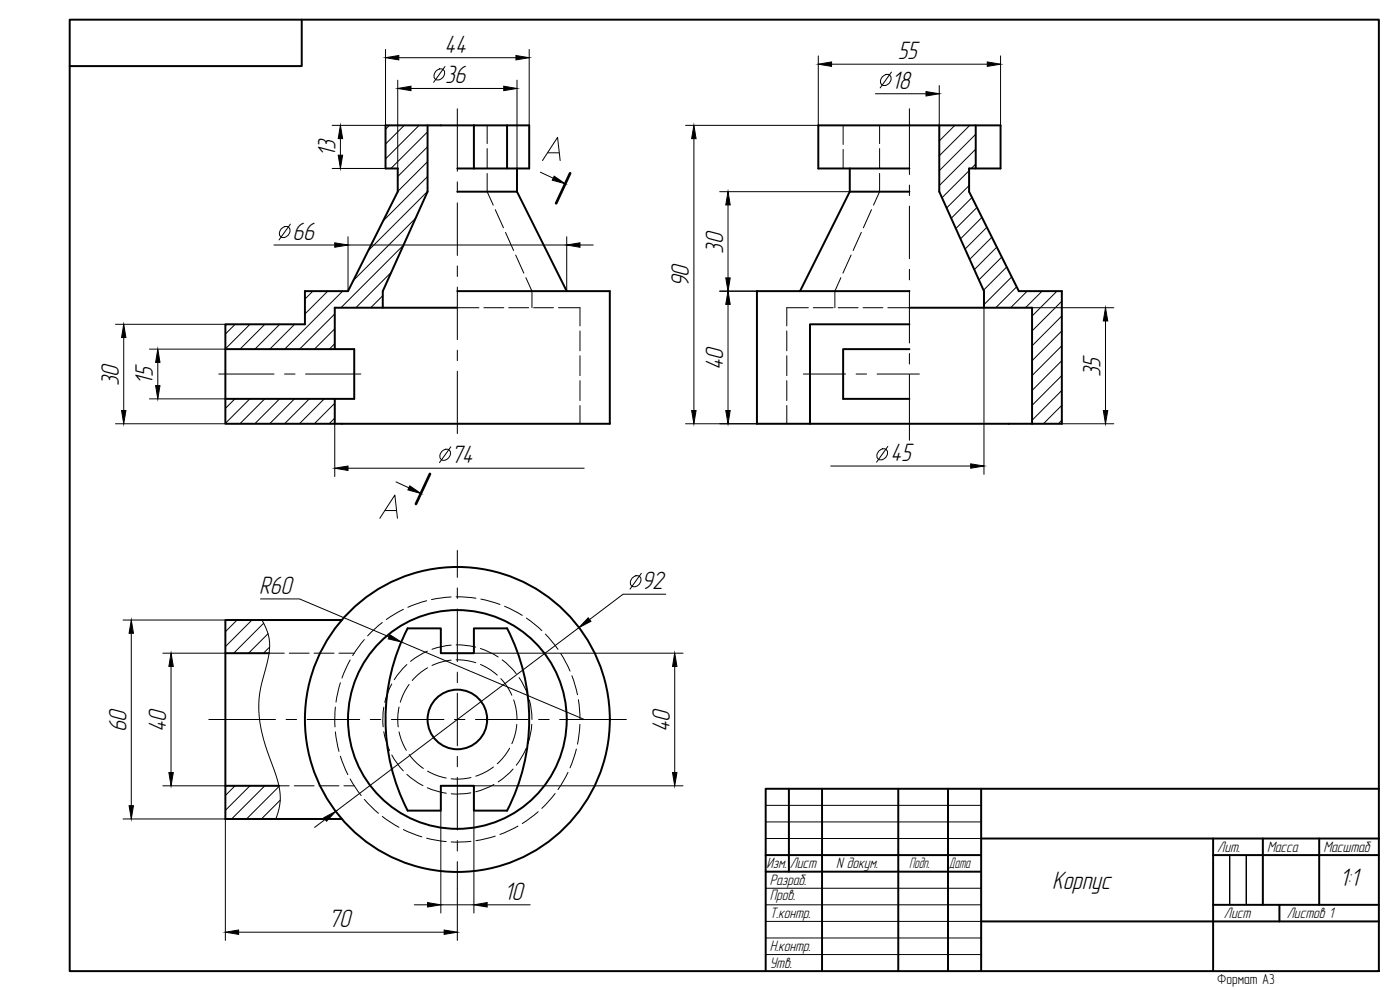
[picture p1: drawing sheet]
<svg xmlns="http://www.w3.org/2000/svg" width="420mm" height="297mm" viewBox="0 0 420 297" stroke-linecap="round" stroke-linejoin="round" font-family="sans-serif">
<!-- layer: 0 -->
<path d="M78.6 186a14.9 14.9 0 0 1 1.6 12.7l-1.5 5.7a33.4 33.4 0 0 0 1.5 21l2.1 5.6a18.8 18.8 0 0 1 1.1 12.9l-.6 1.8M229.8 241.6h64.7M229.8 246.6h64.7M229.8 251.6h64.7M229.8 266.5h64.7M229.8 271.5h64.7M229.8 276.5h64.7M369 271.5v-14.9v14.9M374 271.5v-14.9v14.9M229.8 281.4h64.7M229.8 286.4h64.7" fill="none" stroke="#000" stroke-width=".3"/>
<g fill="none" stroke="#000" stroke-width=".59">
<path d="M20.9 5.9h392.9v285.5h-392.9zM90.6 5.9v13.9h-69.7M128.3 37.6v19.9l-13.4 29.9v4.9M142.2 37.6h-26.5v12.9h3.7v7l-15 29.9h-12.9v9.9h-23.9v29.8h115.4v-39.7h-45.7M142.2 37.6h10v12.9h-10M142.2 37.6v12.9M152.2 37.6h6.6v12.9h-6.6M281.9 37.6v19.9l13.4 29.9v4.9M292.8 37.6v12.9M137.3 57.5h17.9M137.3 50.5h4.9M155.2 57.5l14.9 29.9"/>
<path d="M155.2 50.5v7M255 57.5h17.9M255 57.5l-14.9 29.9M255 50.5v7M272.9 50.5h-27.3v-12.9h54.7v12.9h-9.5v7l15 29.9h12.9v39.7h-75.6v-29.8h29.8M137.3 92.3h-36.8v12.5M272.9 87.4h-45.7v39.7h15.9M272.9 92.3h36.8v34.8M67.6 104.8h38.7v14.9h-38.7M100.5 119.7v7.4M272.9 104.8h-19.9v14.9h19.9M67.6 196h13.2"/>
<path d="M102.6 186h-35v59.7h35M122.4 188.5h9.9v7.5h9.9v-7.5h10a59.7 59.7 0 0 1 0 54.7h-10v-7.4h-9.9v7.4h-9.9a59.6 59.6 0 0 1 0-54.7zM67.6 235.8h16.1M236.8 236.7v24.8M246.7 236.7v54.7M269.6 236.7v54.7M284.5 236.7v54.7M294.5 236.7v54.7M413.8 236.7h-184v54.7M229.8 256.6h64.7M294.5 251.6h119.3M364.1 256.6h49.7"/>
<path d="M364.1 251.6v39.8M379 251.6v19.9M395.9 251.6v19.9M229.8 261.5h64.7M294.5 276.5h119.3M364.1 271.5h49.7M384 271.5v5"/>
<circle cx="137.3" cy="215.9" r="45.8"/>
<circle cx="137.3" cy="215.9" r="32.8"/>
<circle cx="137.3" cy="215.9" r="8.9"/>
</g>
<g fill="none" stroke="#000" stroke-width=".3">
<path d="M116.8 37.6l-1.1 1.2M121.3 37.6l-5.6 5.6M125.8 37.6l-10.1 10.1M128.3 39.6l-11 10.9M282.1 37.6l-.2 .2M286.6 37.6l-4.7 4.7M291 37.6l-9.1 9.2M128.3 44l-8.9 9M128.3 48.5l-8.9 8.9M128.3 53l-13.3 13.3M128.3 57.4l-17.8 17.8M290.8 51.2l-8.1 8.1"/>
<path d="M290.8 55.7l-6.7 6.7M291.7 59.3l-6.2 6.2M292.8 40.3l-10.9 10.9M292.8 44.7l-10.9 11M292.8 49.2l-1.3 1.3M121.1 73.6l-18.8 18.7M124.7 65.5l-18.7 18.7M293.2 62.3l-6.3 6.3M294.7 65.2l-6.4 6.5M296.2 68.2l-6.6 6.5M297.7 71.2l-6.7 6.6M299.2 74.1l-6.8 6.8"/>
<path d="M300.6 77.1l-6.8 6.9M70.6 97.3l-3 2.9M75 97.3l-7.4 7.4M79.5 97.3l-7.5 7.5M84 97.3l-7.5 7.5M88.4 97.3l-7.4 7.5M93.9 87.4l-2.4 2.3M98.4 87.4l-6.9 6.8M100.5 94.2l-10.6 10.6M100.5 98.7l-6.1 6.1M102.8 87.4l-17.4 17.4M114.9 88.7l-3.6 3.6"/>
<path d="M117.4 81.7l-10.6 10.6M302.1 80.1l-6.9 7M303.6 83.1l-8.3 8.3M305.1 86.1l-6.3 6.2M308.3 87.4l-5 4.9M312.7 87.4l-4.9 4.9M317.2 87.4l-7.5 7.4M318.7 90.4l-9 8.9M318.7 94.8l-9 9M318.7 99.3l-9 8.9M70.5 119.7l-2.9 2.9M75 119.7l-7.4 7.3"/>
<path d="M79.4 119.7l-7.4 7.4M83.9 119.7l-7.4 7.4M88.4 119.7l-7.5 7.4M92.8 119.7l-7.4 7.4M97.3 119.7l-7.4 7.4M100.5 103.1l-1.7 1.7M318.7 103.7l-9 9M318.7 108.2l-9 9M318.7 112.7l-9 8.9M318.7 117.1l-9 9M100.5 121l-6.2 6.1M100.5 125.5l-1.7 1.6"/>
<path d="M318.7 121.6l-5.6 5.5M318.7 126.1l-1.1 1M71.1 186l-3.5 3.5M75.6 186l-8 8M79.1 187l-9 9M80.4 190.1l-5.8 5.9M80.9 194.1l-1.8 1.9M70.5 235.8l-2.9 2.9M75 235.8l-7.4 7.3M79.5 235.8l-10 9.9M83.7 236l-9.7 9.7M84.1 240.1l-5.6 5.6"/>
</g>
<g fill="none" stroke="#000" stroke-width=".3">
<path d="M146.2 37.6v5.5M253 37.6v5.7M264 37.6v5.5M146.2 52v5.5l1.8 4.1M146.2 44.6v5.9M253 44.8v5.7M264 52v5.5l-1.8 4.1M264 44.6v5.9M148.6 62.9l2.5 5.4M151.7 69.7l2.4 5.5M154.8 76.5l2.4 5.5M255.4 76.5l-2.4 5.5"/>
<path d="M258.5 69.7l-2.5 5.5M261.5 62.9l-2.4 5.4M137.3 92.3h6.4M145.2 92.3h6M152.7 92.3h6M157.8 83.3l1.8 4.1v4.9M160.1 92.3h6M167.6 92.3h6.5v5.5M174.1 99.3v6M236.1 99.3v6M242.6 92.3h-6.5v5.5M244.1 92.3h5.9"/>
<path d="M251.6 92.3h5.9M252.4 83.3l-1.8 4.1v4.9M259 92.3h6M266.5 92.3h6.4M174.1 106.7v6M174.1 114.2v6M236.1 106.7v6M236.1 114.2v6M174.1 121.7v5.4M236.1 121.7v5.4M135.4 179.1l-5.9 .8M136.9 179.1l5.9 .4"/>
<path d="M144.3 179.7l5.7 1.7M80.8 196h4.5M86.8 196h6M94.3 196h5.9M101.7 196h4.6M105.1 198l-2.5 5.4M109.3 191.9l-3.5 4.8M114.7 186.8l-4.4 4M121.1 182.8l-5.2 3.1M122.1 199.4l-2 2.1-1.8 2.4M128 180.2l-5.6 2M128.3 195.4l-2.7 1.3-2.4 1.7"/>
<path d="M135.4 198.1a17.9 17.9 0 0 0-5.8 1.6M135.4 193.6l-2.9 .4-2.9 .8M136.9 198a17.9 17.9 0 0 1 5.9 .8M136.9 193.5l2.9 .1 3 .6M144.2 194.6l2.7 1.1 2.6 1.4M144.2 199.4a17.9 17.9 0 0 1 5 3.2M150.7 198l2.3 1.9 1.9 2.2M151.4 181.9l5.3 2.7M158 185.5l4.6 3.7M163.7 190.2l3.8 4.6M168.3 196.1l2.8 5.3M100.7 212.1l-.2 6"/>
<path d="M100.7 219.6l1 5.9M102.2 204.9l-1.4 5.8M115.2 212.2l-.3 2.9 .1 3M115.2 219.6l.7 2.8 1 2.8M117.6 205.2l-1.3 2.7-.8 2.8M119.8 212.1a17.9 17.9 0 0 0-.3 6M119.8 219.6a17.9 17.9 0 0 0 2.2 5.5M122.8 205.3a17.9 17.9 0 0 0-2.7 5.4M128.3 200.4a17.9 17.9 0 0 0-4.6 3.8M150.3 203.6a17.9 17.9 0 0 1 3.3 5M154.2 210a17.9 17.9 0 0 1 1 5.9M155.1 217.4a17.9 17.9 0 0 1-1.5 5.7"/>
<path d="M155.8 203.3l1.5 2.6 1.1 2.7M158.9 210l.6 2.9 .1 3M159.6 217.3l-.4 3-.8 2.8M171.6 202.7l1.7 5.8M173.6 209.9l.5 6M174 217.4l-.7 5.9M83.7 235.8h3.1M88.3 235.8h6M95.7 235.8h6M102.2 226.9l2.2 5.5M103.2 235.8h3.1M105.1 233.7l3.3 5"/>
<path d="M109.3 239.8l4.3 4.2M117.6 226.5l1.6 2.5 1.8 2.3M122.1 232.3l2.3 1.9 2.5 1.5M122.8 226.4a17.9 17.9 0 0 0 4.2 4.2M128.3 236.4l2.8 1 2.8 .6M128.3 231.4a17.9 17.9 0 0 0 5.6 2M141.3 237.9l-2.9 .3h-3M141.3 233.3a17.9 17.9 0 0 1-5.9 .4M148.1 230.1a17.9 17.9 0 0 1-5.3 2.8M148.2 235.4l-2.6 1.3-2.8 .9M152.9 224.5a17.9 17.9 0 0 1-3.7 4.7M154 230.8l-2.1 2-2.4 1.8"/>
<path d="M157.9 224.5l-1.3 2.7-1.7 2.4M166.6 238.1l-4 4.4M170.5 231.7l-3 5.2M173 224.7l-1.9 5.7M114.7 245l5 3.2M121.1 248.9l5.5 2.2M128 251.5l5.9 1M141.4 252.4l-6 .2M148.6 250.9l-5.8 1.3M155.4 247.9l-5.4 2.5M161.5 243.5l-4.8 3.6"/>
</g>
<g fill="none" stroke="#000" stroke-width=".3">
<path d="M137.3 32.6v18.8M272.9 32.6v19.8M137.3 54.5v3.2M272.9 55.5v3.2M137.3 60.9v15.7M137.3 79.8v3.2M272.9 61.8v15.8M137.3 86.1v15.8M272.9 80.8v3.2M272.9 87.1v15.8M65.6 112.2h16.6M85.4 112.2h3.1"/>
<path d="M91.7 112.2h16.6M137.3 105.1v3.1M137.3 111.4v18.7M241.1 112.2h12.7M256.9 112.2h3.2M263.2 112.2h12.7M272.9 106.1v3.1M272.9 112.4v19.7M137.3 165.1v8.1M137.3 176.4v3.2M137.3 182.7v15.8M62.7 215.9h20"/>
<path d="M85.9 215.9h3.1M92.2 215.9h15.8M111.1 215.9h3.2M117.4 215.9h15.8M136.4 215.9h3.1M137.3 201.7v3.1M137.3 208v15.8M142.7 215.9h15.8M161.6 215.9h3.2M168 215.9h20M137.3 226.9v3.2M137.3 233.2v15.8"/>
<path d="M137.3 252.2v3.2M137.3 258.5v8.1"/>
</g>
<path d="M162.2 51.7l3.8 1.8M162.8 48.2l4.5-7 .8 7M164.4 45.8h3.3M114 155.5l4.5-7 .8 7M115.6 153.2h3.3M118.9 144.6l3.8 1.8" fill="none" stroke="#000" stroke-width=".3"/>
<path d="M171.1 52l-4.2 9M129 142.2l-4.2 9" fill="none" stroke="#000" stroke-width=".8"/>
<g fill="none" stroke="#000" stroke-width=".3">
<path d="M115.7 14.8v22.8h-16M119.7 17.3h35.1M133.5 20l-3.4 4.7M158.8 14.8v22.8M245.6 16.8v20.8h-39.9M249.6 19.3h46.7M300.3 16.8v20.8M119.4 24v26.5M123.3 26.5h27.9M130.8 21.4a1.55 1.55 0 0 1 2.6 0 2.04 2.04 0 0 1-.7 2 2.04 2.04 0 0 1-2.1 .3 1.75 1.75 0 0 1 .2-2.3zM155.2 24v26.5M262.7 28.1h15.2"/>
<path d="M264.8 23.1a1.53 1.53 0 0 1 2.6 0 2.03 2.03 0 0 1-.7 2 2.03 2.03 0 0 1-2.1 .3 1.72 1.72 0 0 1 .2-2.3zM267.5 21.6l-3.4 4.8M281.9 25.7v11.9M99.7 50.5h16M102.2 41.6v5M208.2 41.6v81.6M216 57.5h39M82.2 73.5h18.3M84.4 68.7a1.55 1.55 0 0 1 2.6 0 2.03 2.03 0 0 1-.6 2 2.03 2.03 0 0 1-2.1 .3 1.72 1.72 0 0 1 .1-2.3zM87.2 67.2l-3.5 4.8M104.4 71v16.4M104.4 73.5h65.7"/>
<path d="M170.1 71v16.4M174.1 73.5h3.9M218.5 61.5v21.9M34.7 97.3h32.9M216 87.4h11.2M218.5 91.3v31.9M295.3 92.3v50M309.7 92.3h24.6M331.8 96.3v26.9M37.1 101.3v21.9M44.9 104.8h22.7M44.9 119.7h22.7"/>
<path d="M47.4 108.7v7M34.7 127.1h32.9M100.5 127.1v15.9M132.6 135.5a1.55 1.55 0 0 1 2.6 0 2.04 2.04 0 0 1-.7 2 2.04 2.04 0 0 1-2.1 .4 1.75 1.75 0 0 1 .2-2.4zM135.3 134.1l-3.4 4.7M205.7 127.1h21.5M249.3 139.8h42M263.7 135.4a1.55 1.55 0 0 1 2.6 0 2.04 2.04 0 0 1-.6 2 2.04 2.04 0 0 1-2.1 .3 1.7 1.7 0 0 1 .1-2.3zM266.5 133.9l-3.4 4.8M318.7 127.1h15.6M104.4 140.5h70.9M78.2 179.7h11.7l26.9 11.4"/>
<path d="M189.7 173.4a1.55 1.55 0 0 1 2.6 0 2.04 2.04 0 0 1-.6 2.1 2.04 2.04 0 0 1-2.1 .3 1.75 1.75 0 0 1 .1-2.4zM192.5 172l-3.4 4.8M199.8 178.3h-12.8l-10.1 7.6M36.9 186h30.7M39.4 190v51.7M48.9 196h18.7M51.3 200v31.8M120.4 192.6l55 23.3M142.2 196h62.8M173.8 188.3l-73 55.2M202.5 200v31.8M48.9 235.8h18.7"/>
<path d="M142.2 235.8h62.8M36.9 245.7h30.7v36.5M97.6 245.9l-3.2 2.4M132.3 243.2v30.8M142.2 243.2v30.8M71.6 279.7h61.7M124.3 271.5h4M132.3 271.5h9.9M137.3 266.6v15.6M146.2 271.5h12.9"/>
</g>
<g fill="#000" stroke="#000" stroke-width=".3">
<path d="M115.7 17.3l4-.6v1.3zM154.8 16.7l4 .6-4 .7zM245.6 19.3l4-.7v1.3zM296.3 18.6l4 .7-4 .6zM119.4 26.5l3.9-.6v1.3zM151.2 25.9l4 .6-4 .7zM277.9 27.5l4 .6-4 .7zM102.2 37.6l.6 4h-1.3zM101.5 46.6h1.3l-.6 3.9zM208.2 37.6l.7 4h-1.3zM100.5 72.9l3.9 .6-3.9 .7zM170.1 73.5l4-.6v1.3z"/>
<path d="M218.5 57.5l.6 4h-1.3zM218.5 87.4l.6 3.9h-1.3zM217.8 83.4h1.3l-.6 4zM331.8 92.3l.7 4h-1.4zM37.1 97.3l.7 4h-1.3zM47.4 104.8l.6 3.9h-1.3zM46.7 115.7h1.3l-.6 4zM36.5 123.2h1.3l-.7 3.9zM100.5 140.5l3.9-.7v1.4zM207.6 123.2h1.3l-.7 3.9zM217.8 123.2h1.3l-.6 3.9zM291.3 139.2l4 .6-4 .7z"/>
<path d="M331.1 123.2h1.4l-.7 3.9zM39.4 186l.7 4h-1.4zM51.3 196l.7 4h-1.3zM117 190.5l3.4 2.1-3.9-.9zM176.5 185.4l.8 1-3.5 1.9zM202.5 196l.7 4h-1.4zM50.7 231.8h1.3l-.7 4zM201.8 231.8h1.4l-.7 4zM38.7 241.7h1.4l-.7 4zM97.2 245.3l3.6-1.8-2.8 2.9zM67.6 279.7l4-.7v1.4zM128.3 270.8l4 .7-4 .6z"/>
<path d="M133.3 279l4 .7-4 .7zM142.2 271.5l4-.7v1.3z"/>
</g>
<path d="M166.3 52.9l3.3 2.2-3.9-1zM123 145.8l3.3 2.3-3.9-1.1z" fill="#000" stroke="#000" stroke-width=".3"/>
<g font-size="7.8">
<text x="133.4" y="15.8">44</text>
<text x="269.4" y="17.8">55</text>
<text x="133.6" y="25">36</text>
<text x="267.6" y="26.6">18</text>
<text x="100.7" y="47.2" transform="rotate(-90 100.7 47.2)">13</text>
<text x="87.8" y="72">66</text>
<text x="217" y="76.1" transform="rotate(-90 217 76.1)">30</text>
<text x="206.7" y="86.3" transform="rotate(-90 206.7 86.3)">90</text>
<text x="217" y="111.1" transform="rotate(-90 217 111.1)">40</text>
<text x="330.3" y="113.2" transform="rotate(-90 330.3 113.2)">35</text>
<text x="35.7" y="115.9" transform="rotate(-90 35.7 115.9)">30</text>
<text x="45.9" y="115.4" transform="rotate(-90 45.9 115.4)">15</text>
<text x="135.4" y="139">74</text>
<text x="267.3" y="138.3">45</text>
<text x="77.8" y="178.2">R60</text>
<text x="192.6" y="176.8">92</text>
<text x="37.9" y="219.8" transform="rotate(-90 37.9 219.8)">60</text>
<text x="49.9" y="219.8" transform="rotate(-90 49.9 219.8)">40</text>
<text x="201" y="219.8" transform="rotate(-90 201 219.8)">40</text>
<text x="151.3" y="270">10</text>
<text x="315.8" y="266.7">Корпус</text>
<text x="402.1" y="265.8">1:1</text>
<text x="98.6" y="278.2">70</text>
</g>
<g font-size="4.7">
<text x="365.3" y="255.6">Лит.</text>
<text x="380.2" y="255.6">Масса</text>
<text x="397.2" y="255.6">Масштаб</text>
<text x="230" y="260.5">Изм.</text>
<text x="237" y="260.5">Лист</text>
<text x="250.9" y="260.5">N докум.</text>
<text x="272.8" y="260.5">Подп.</text>
<text x="284.8" y="260.5">Дата</text>
<text x="231" y="265.5">Разраб.</text>
<text x="231" y="270.1">Пров.</text>
<text x="231" y="275.5">Т.контр.</text>
<text x="367.3" y="275.5">Лист</text>
<text x="386.2" y="275.5">Листов 1</text>
<text x="231" y="285.4">Н.контр.</text>
<text x="231" y="290.4">Утв.</text>
</g>
<text font-size="4.4" x="365.3" y="295.4">Формат А3</text>
</svg>
